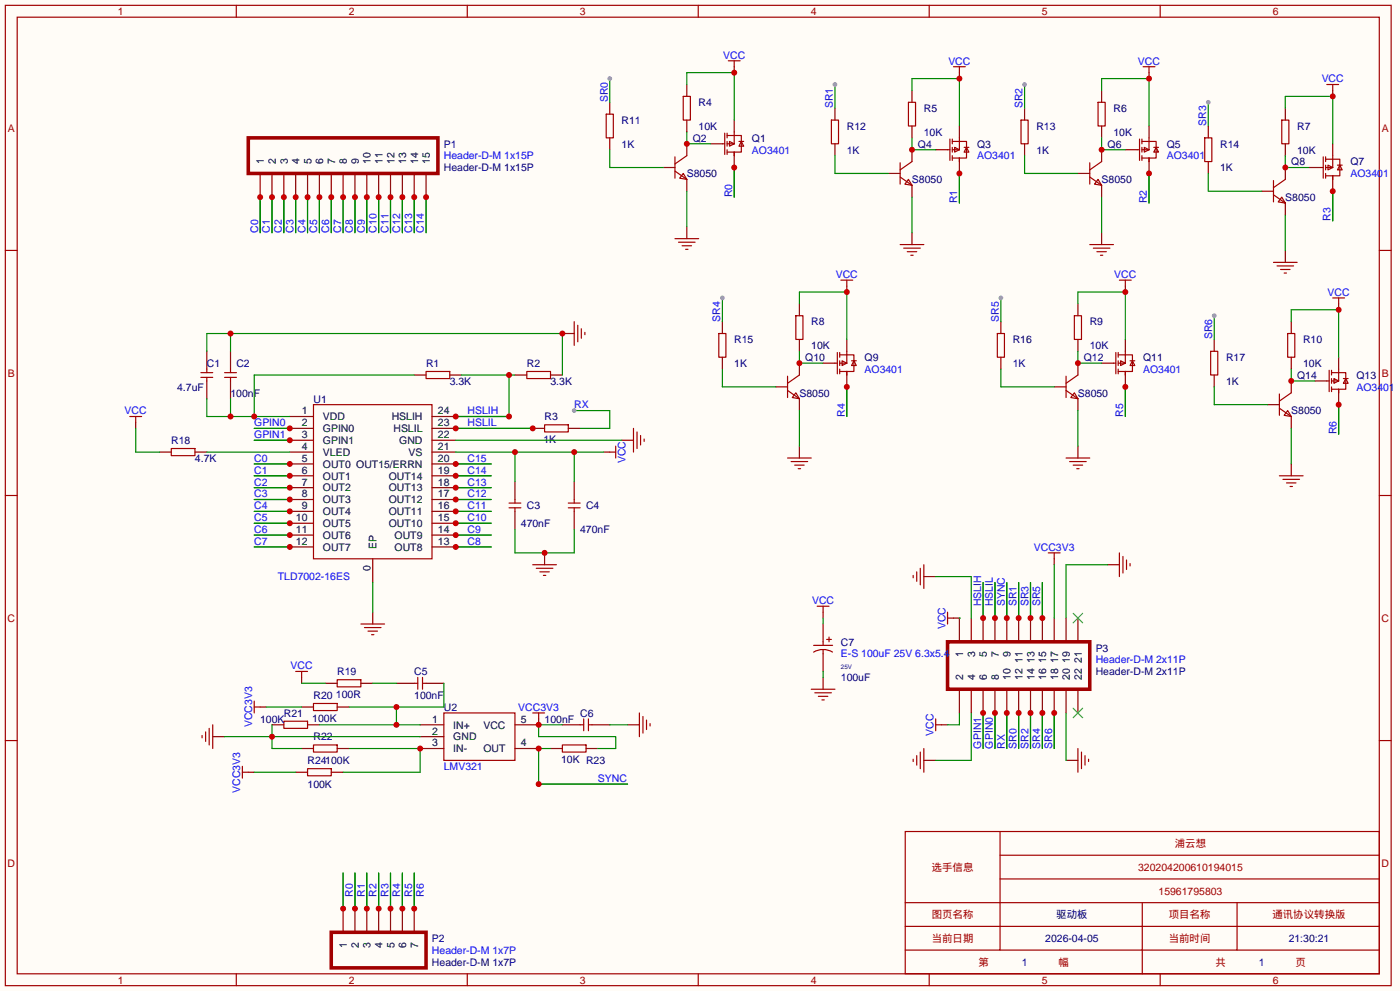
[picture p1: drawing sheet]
<svg xmlns="http://www.w3.org/2000/svg" width="300mm" height="212mm" viewBox="0 0 300 212" stroke-linecap="round" stroke-linejoin="round" font-family="sans-serif">
<path d="M0 0h300v212.3h-300z" fill="#fffcf7"/>
<g fill="none" stroke="#a10000" stroke-width=".25">
<path d="M1.1 1.1h297v210h-297zM3.7 3.7h291.9v204.9h-291.9zM50.6 1.1v2.6M100.1 1.1v2.6M149.6 1.1v2.6M156.1 13h2.5M157.4 13v1.3M199.1 1.1v2.6M204.3 14.3h2.6M205.6 14.3v1.3M245 14.3h2.5M246.3 14.3v1.3"/>
<path d="M248.6 1.1v2.6M284.4 18.1h2.5M285.6 18.1v1.3M129.9 24.5h1.5v5h-1.5zM144.7 36.6l2.5 1.8M144.7 33.6v4.6M146.4 37.2l.8 1.2-1.5-.2zM146.4 20.6h1.6v5.1h-1.6zM147.2 33.3l-2.5 1.8M154.8 30.8h.5M155.3 28.5v4.6M155.8 29h3.1v3.6h-1.5"/>
<path d="M155.8 32.6h1.6M155.8 30.8h1.6M155.8 28.5v1M155.8 30.3v1M155.8 32.1v1M156.3 30.3l1.1 .5-1.1 .5zM157.4 28.3v2.5M157.4 32.6v.7M158.4 30.3h1M158.9 30.3l.5 1h-1zM178.2 25.7h1.5v5.1h-1.5zM192.9 37.9l2.6 1.8"/>
<path d="M192.9 34.9v4.5M194.7 38.4l.8 1.3-1.6-.3zM194.7 21.9h1.5v5.1h-1.5zM195.5 34.6l-2.6 1.8M203.1 32.1h.5M203.6 29.8v4.6M204.1 30.3h3v3.6h-1.5M204.1 33.9h1.5M204.1 32.1h1.5M204.1 29.8v1M204.1 31.6v1M204.1 33.3v1.1"/>
<path d="M204.6 31.6l1 .5-1 .5zM205.6 29.5v2.6M205.6 33.9v.7M206.6 31.6h1M207.1 31.6l.5 1h-1zM218.8 25.7h1.5v5.1h-1.5zM233.6 37.9l2.5 1.8M233.6 34.9v4.5M235.3 38.4l.8 1.3-1.5-.3zM235.3 21.9h1.6v5.1h-1.6zM236.1 34.6l-2.5 1.8M243.7 32.1h.5"/>
<path d="M244.2 29.8v4.6M244.7 30.3h3.1v3.6h-1.5M244.7 33.9h1.6M244.7 32.1h1.6M244.7 29.8v1M244.7 31.6v1M244.7 33.3v1.1M245.2 31.6l1.1 .5-1.1 .5zM246.3 29.5v2.6M246.3 33.9v.7M247.3 31.6h1M247.8 31.6l.5 1h-1z"/>
<path d="M258.2 29.5h1.5v5.1h-1.5zM272.9 38.7v4.6M274.7 25.7h1.5v5.1h-1.5zM275.5 38.4l-2.6 1.8M283.1 35.9h.5M283.6 33.6v4.6M284.1 34.1h3v3.6h-1.5M284.1 37.7h1.5M284.1 35.9h1.5M284.1 33.6v1M284.1 35.4v1M284.1 37.2v1"/>
<path d="M284.6 35.4l1 .5-1 .5zM285.6 33.3v2.6M285.6 37.7v.7M286.6 35.4h1.1M287.1 35.4l.6 1h-1.1zM1.1 53.6h2.6M144.7 51.1h5M145.4 51.9h3.6M146.2 52.6h2M146.9 53.4h.5M192.9 52.4h5.1M193.7 53.2h3.5"/>
<path d="M194.4 53.9h2.1M195.2 54.7h.5M233.6 52.4h5M234.3 53.2h3.6M235.1 53.9h2M235.8 54.7h.5M272.9 41.7l2.6 1.8M272.9 56.2h5.1M273.7 57h3.5M274.4 57.7h2.1M274.7 42.2l.8 1.3-1.6-.2zM275.2 58.5h.5"/>
<path d="M295.6 53.6h2.5M43.1 79.8h2.5M44.3 79.1v.7M48.1 79.8h2.6M49.4 79.1v.7M91.3 79.6h5.1v1.5h-5.1zM112.9 79.6h5.1v1.5h-5.1zM123.1 68.9v5.1M123.8 69.7v3.5M124.6 70.4v2.1M125.3 71.2v.5M154.1 71.4h1.5v5.1h-1.5z"/>
<path d="M170.6 67.6h1.5v5.1h-1.5zM178.9 77.8h.6M179.5 75.5v4.6M180 76h3v3.6h-1.5M180 79.6h1.5M180 77.8h1.5M180 75.5v1M180 77.3v1M180 79.1v1M180.2 60h2.6M180.5 77.3l1 .5-1 .5zM181.5 60v1.3"/>
<path d="M181.5 75.3v2.5M181.5 79.6v.7M182.5 77.3h1M183 77.3l.5 1h-1zM213.7 71.4h1.6v5.1h-1.6zM230.3 67.6h1.5v5.1h-1.5zM238.6 77.8h.5M239.1 75.5v4.6M239.6 76h3.1v3.6h-1.5M239.6 79.6h1.6M239.6 77.8h1.6M239.6 75.5v1"/>
<path d="M239.6 77.3v1M239.6 79.1v1M239.9 60h2.5M240.2 77.3l1 .5-1 .5zM241.2 60v1.3M241.2 75.3v2.5M241.2 79.6v.7M242.2 77.3h1M242.7 77.3l.5 1h-1zM259.5 75.3h1.5v5h-1.5zM276 71.4h1.5v5.1h-1.5zM284.9 79.3v4.6"/>
<path d="M285.4 79.8h3v3.6h-1.5M285.4 79.3v1M285.6 63.8h2.6M286.9 63.8v1.3M286.9 79.1v2.5M27.8 89.2h2.6M29.1 89.2v1.3M36.7 96.1h5.1v1.5h-5.1zM43.1 80.8h2.5M44.3 80.8v.8M48.1 80.8h2.6M49.4 80.8v.8"/>
<path d="M67.2 86.7h25.4v33h-25.4zM116.7 91h5.1v1.5h-5.1zM130.7 96.8h1.3M132 95.6v2.5M135.8 91.8v5M136.5 92.5v3.6M137.3 93.3v2M138 94.1v.5M168.8 83.6l2.5 1.8M168.8 80.6v4.6M168.8 98.1h5.1M169.5 98.9h3.6"/>
<path d="M170.3 99.6h2M170.6 84.1l.7 1.3-1.5-.2zM171.3 80.3l-2.5 1.8M228.5 98.1h5.1M228.5 83.6l2.5 1.8M228.5 80.6v4.6M229.2 98.9h3.6M230 99.6h2M230.3 84.1l.7 1.3-1.5-.2zM231 80.3l-2.5 1.8M274.2 87.4l2.5 1.8M274.2 84.4v4.6"/>
<path d="M276 88l.7 1.2-1.5-.2zM276.7 84.1l-2.5 1.8M284.4 81.6h.5M285.4 83.4h1.5M285.4 81.6h1.5M285.4 81.1v1M285.4 82.9v1M285.9 81.1l1 .5-1 .5zM286.9 83.4v.7M287.9 81.1h1M288.4 81.1l.5 1h-1zM1.1 106.1h2.6"/>
<path d="M109.1 107.8h2.5M109.1 108.8h2.5M110.4 107v.8M110.4 108.8v.7M121.8 107.8h2.5M121.8 108.8h2.5M123.1 107v.8M123.1 108.8v.7M171.1 100.4h.5M224.7 118.4h2.5M225.9 118.4v1.3M230.8 100.4h.5"/>
<path d="M239.9 118.4v5.1M240.7 119.2v3.6M241.4 120v2M274.2 101.9h5.1M275 102.7h3.5M275.7 103.4h2M276.5 104.2h.5M295.6 106.1h2.5M77.3 133.7h5.1M78.1 134.4h3.6M78.9 135.2h2M79.6 136h.5"/>
<path d="M114.2 121h5.1M114.9 121.7h3.6M115.7 122.5h2M116.5 123.3h.5M174.4 138.2h4M175.1 129.9h2.6M176.4 129.9v1.2M176.4 137.5v.7M176.4 139.3v.7M177.2 137h1M177.7 136.5v1M178.4 139.7a3.9 3.9 0 0 0-4 0"/>
<path d="M195.7 123.3v.5M196.5 122.5v2M197.2 121.7v3.6M198 121v5.1M203.1 131.1v2.6M203.1 132.4h1.2M242.2 120.7v.5M1.1 158.6h2.6M43.3 157.6v.5M44.1 156.8v2M44.8 156v3.6M45.6 155.3v5"/>
<path d="M54.5 150.2v2.5M54.5 151.5h1.3M60.8 154.5h5.1v1.5h-5.1zM63.4 143.8h2.5M64.6 143.8v1.3M67.2 150.7h5.1v1.5h-5.1zM67.2 159.6h5.1v1.5h-5.1zM72.3 145.6h5v1.5h-5zM88.8 146.4h.7M89.5 145.1v2.5M90.6 146.4h.7M90.6 145.1v2.5"/>
<path d="M95.1 152.7h15.3v10.2h-15.3zM114.2 152.7h2.5M115.4 152.7v1.3M120.5 159.6h5.1v1.5h-5.1zM124.3 155.3h.8M125.1 154v2.5M126.1 155.3h.8M126.1 154v2.5M137 152.7v5.1M137.8 153.5v3.5M138.6 154.2v2.1M139.3 155v.5"/>
<path d="M173.9 147.6h5M174.6 148.4h3.6M175.4 149.2h2M176.1 149.9h.6M200.5 154v2.5M200.5 155.3h1.3M295.6 158.6h2.5M51.9 164.2v2.5M51.9 165.4h1.3M65.9 164.7h5.1v1.5h-5.1zM194 178.1h101.6v30.5h-101.6zM195.7 162.6v.5"/>
<path d="M196.5 161.9v2M197.2 161.1v3.6M198 160.3v5.1M214.3 178.1v15.3h-20.3M231 160.3v5.1M231.8 161.1v3.6M232.5 161.9v2M233.3 162.6v.5M214.3 183.2h81.3M214.3 188.3h81.3M244.8 193.4v5h-50.8M265.1 193.4v10.1h-20.3v5.1"/>
<path d="M295.6 193.4h-81.3v10.1h-20.3M295.6 198.4h-50.8v5.1h-30.5M50.6 208.6v2.5M100.1 208.6v2.5M149.6 208.6v2.5M199.1 208.6v2.5M248.6 208.6v2.5M265.1 203.5h30.5"/>
</g>
<g fill="none" stroke="#870000" stroke-width=".25">
<path d="M147.2 18.1v2.5M157.4 14.3v1.3M195.5 19.4v2.5M205.6 15.6v1.2M236.1 19.4v2.5M246.3 15.6v1.2M285.6 19.4v1.2M55.8 37.2v5M58.3 37.2v5M60.8 37.2v5M63.4 37.2v5M65.9 37.2v5"/>
<path d="M68.5 37.2v5M71 37.2v5M73.5 37.2v5M76.1 37.2v5M78.6 37.2v5M81.2 37.2v5M83.7 37.2v5M86.2 37.2v5M88.8 37.2v5M91.3 37.2v5M130.7 21.9v2.6M130.7 29.5v2.6"/>
<path d="M142.1 35.9h2.6M147.2 25.7v2.6M147.2 30.8v2.5M147.2 38.4v2.6M152.3 30.8h2.5M157.4 25.7v2.6M157.4 33.3v2.6M178.9 23.2v2.5M178.9 30.8v2.5M190.4 37.2h2.5M195.5 27v2.5M195.5 32.1v2.5"/>
<path d="M195.5 39.7v2.5M200.5 32.1h2.6M205.6 27v2.5M205.6 34.6v2.6M219.6 23.2v2.5M219.6 30.8v2.5M231 37.2h2.6M236.1 27v2.5M236.1 32.1v2.5M236.1 39.7v2.5M241.2 32.1h2.5M246.3 27v2.5"/>
<path d="M246.3 34.6v2.6M259 27v2.5M259 34.6v2.6M275.5 23.2v2.5M275.5 30.8v2.5M275.5 35.9v2.5M280.5 35.9h2.6M285.6 30.8v2.5M285.6 38.4v2.6M147.2 48.6v2.5M195.5 49.9v2.5M236.1 49.9v2.5"/>
<path d="M270.4 41h2.5M275.5 43.5v2.5M275.5 53.7v2.5M44.3 75.3v3.8M49.4 75.3v3.8M120.5 71.4h2.6M154.8 68.9v2.5M154.8 76.5v2.6M171.3 65.1v2.5M171.3 72.7v2.6M171.3 77.8v2.5M176.4 77.8h2.5"/>
<path d="M181.5 61.3v1.3M181.5 72.7v2.6M214.5 68.9v2.5M214.5 76.5v2.6M231 65.1v2.5M231 72.7v2.6M231 77.8v2.5M236.1 77.8h2.5M241.2 61.3v1.3M241.2 72.7v2.6M260.2 72.7v2.6M276.7 68.9v2.5"/>
<path d="M276.7 76.5v2.6M286.9 65.1v1.3M286.9 76.5v2.6M29.1 90.5v1.3M34.2 96.8h2.5M41.8 96.8h2.5M44.3 81.6v3.8M49.4 81.6v3.8M62.1 91.8h5.1M62.1 94.3h5.1M62.1 96.8h5.1M62.1 99.4h5.1"/>
<path d="M62.1 89.2h5.1M88.8 80.3h2.5M92.6 91.8h5.1M92.6 94.3h5.1M92.6 96.8h5.1M92.6 99.4h5.1M92.6 89.2h5.1M96.4 80.3h2.5M110.4 80.3h2.5M114.2 91.8h2.5M118 80.3h2.5M121.8 91.8h2.5"/>
<path d="M129.4 96.8h1.3M133.2 94.3h2.6M166.2 82.9h2.6M171.3 85.4v2.6M171.3 95.6v2.5M181.5 80.3v2.6M225.9 82.9h2.6M231 85.4v2.6M231 95.6v2.5M241.2 80.3v2.6M260.2 80.3v2.6M271.7 86.7h2.5"/>
<path d="M276.7 81.6v2.5M276.7 89.2v2.6M276.7 99.4v2.5M281.8 81.6h2.6M286.9 84.1v2.6M62.1 101.9h5.1M62.1 104.5h5.1M62.1 107h5.1M62.1 109.5h5.1M62.1 112.1h5.1M62.1 114.6h5.1M62.1 117.2h5.1"/>
<path d="M79.9 119.7v5.1M92.6 101.9h5.1M92.6 104.5h5.1M92.6 107h5.1M92.6 109.5h5.1M92.6 112.1h5.1M92.6 114.6h5.1M92.6 117.2h5.1M110.4 103.2v3.8M110.4 109.5v3.9M116.7 118.4v2.6M123.1 103.2v3.8"/>
<path d="M123.1 109.5v3.9M225.9 119.7v1.3M79.9 131.1v2.6M176.4 131.1v1.3M176.4 133.7v3.8M198 123.5h2.5M204.3 132.4h1.3v5.1M208.2 132.4v5.1M210.7 132.4v5.1M213.2 132.4v5.1M215.8 132.4v5.1M218.3 132.4v5.1"/>
<path d="M220.9 132.4v5.1M223.4 132.4v5.1M225.9 132.4v5.1M228.5 132.4v5.1M231 132.4v5.1M237.4 121h2.5M45.6 157.8h2.5M55.8 151.5h1.2M58.3 155.3h2.5M64.6 145.1v1.3M64.6 151.5h2.6M65.9 155.3h2.6"/>
<path d="M69.7 146.4h2.6M72.3 151.5h2.5M77.3 146.4h2.6M85 146.4h3.8M90 155.3h5.1M90 157.8h5.1M91.3 146.4h3.8M115.4 154v1.3h-5M120.5 155.3h3.8M126.9 155.3h3.8M134.5 155.3h2.5M176.4 140v3.8"/>
<path d="M176.4 145.1v2.5M201.8 155.3h1.3M205.6 147.6v5.1M208.2 147.6v5.1M210.7 147.6v5.1M213.2 147.6v5.1M215.8 147.6v5.1M218.3 147.6v5.1M220.9 147.6v5.1M223.4 147.6v5.1M225.9 147.6v5.1M228.5 147.6v5.1"/>
<path d="M231 147.6v5.1M53.2 165.4h1.3M63.4 165.4h2.5M64.6 160.3h2.6M71 165.4h2.5M72.3 160.3h2.5M90 160.3h5.1M110.4 160.3h5M118 160.3h2.5M125.6 160.3h2.5M198 162.9h2.5M228.5 162.9h2.5"/>
<path d="M73.5 194.6v5.1M76.1 194.6v5.1M78.6 194.6v5.1M81.2 194.6v5.1M83.7 194.6v5.1M86.2 194.6v5.1M88.8 194.6v5.1"/>
</g>
<path d="M53.2 29.5h40.7v7.7h-40.7zM203.1 137.5h30.5v10.1h-30.5zM71 199.7h20.3v7.6h-20.3z" fill="none" stroke="#a10000" stroke-width=".76"/>
<path d="M230 131.4l2 2M232 131.4l-2 2M230 151.7l2 2M232 151.7l-2 2" fill="none" stroke="#3c3" stroke-width=".25"/>
<g fill="none" stroke="#008700" stroke-width=".25">
<path d="M44.3 96.8h17.8M44.3 85.4v3.8h17.8M49.4 85.4v3.8M88.8 80.3h-34.3v8.9M79.9 124.8v6.3M176.4 132.4v1.3M200.5 123.5h7.7v8.9M205.6 132.4h.1M225.9 121v11.4M237.4 121h-8.9v11.4M176.4 143.8v1.3M205.6 152.7v2.6h-2.5"/>
<path d="M208.2 152.7v10.2h-7.7M228.5 152.7v10.2"/>
</g>
<g fill="#c00">
<circle cx="54.5" cy="89.2" r=".63"/>
<circle cx="49.4" cy="89.2" r=".63"/>
</g>
<path d="M97.7 96.8h31.7M110.4 96.8v6.4M123.1 96.8v6.4" fill="none" stroke="#008700" stroke-width=".25"/>
<g fill="#c00">
<circle cx="110.4" cy="96.8" r=".63"/>
<circle cx="123.1" cy="96.8" r=".63"/>
</g>
<path d="M97.7 94.3h35.5M123.1 88h7.6v3.8h-6.4" fill="none" stroke="#008700" stroke-width=".25"/>
<circle cx="123.1" cy="88" r=".51" fill="#999"/>
<path d="M44.3 75.3v-3.9h76.2v8.9M49.4 71.4v3.9" fill="none" stroke="#008700" stroke-width=".25"/>
<g fill="#c00">
<circle cx="120.5" cy="71.4" r=".63"/>
<circle cx="49.4" cy="71.4" r=".63"/>
</g>
<path d="M110.4 113.4v5h12.7v-5" fill="none" stroke="#008700" stroke-width=".25"/>
<circle cx="116.7" cy="118.4" r=".63" fill="#c00"/>
<path d="M29.1 91.8v5h5.1M68.5 155.3h21.5M85 151.5v3.8M95.1 146.4v5.1h-20.3" fill="none" stroke="#008700" stroke-width=".25"/>
<g fill="#c00">
<circle cx="85" cy="155.3" r=".63"/>
<circle cx="85" cy="151.5" r=".63"/>
</g>
<path d="M48.1 157.8h41.9M58.3 155.3v5h6.3" fill="none" stroke="#008700" stroke-width=".25"/>
<circle cx="58.3" cy="157.8" r=".63" fill="#c00"/>
<path d="M74.8 160.3h15.2v5.1h-16.5" fill="none" stroke="#008700" stroke-width=".25"/>
<circle cx="90" cy="160.3" r=".63" fill="#c00"/>
<path d="M120.5 155.3h-5.1v2.5h16.6v2.5h-3.9" fill="none" stroke="#008700" stroke-width=".25"/>
<circle cx="115.4" cy="155.3" r=".63" fill="#c00"/>
<path d="M147.2 28.3v2.5h5.1M57 151.5h7.6M64.6 146.4h5.1M79.9 146.4h5.1M130.7 155.3h3.8M54.5 165.4h8.9" fill="none" stroke="#008700" stroke-width=".25"/>
<circle cx="147.2" cy="30.8" r=".63" fill="#c00"/>
<path d="M147.2 18.1v-2.5h10.2v10.1" fill="none" stroke="#008700" stroke-width=".25"/>
<circle cx="157.4" cy="15.6" r=".63" fill="#c00"/>
<path d="M130.7 16.8v5.1M130.7 32.1v3.8h11.4M147.2 41v7.6" fill="none" stroke="#008700" stroke-width=".25"/>
<circle cx="130.7" cy="16.8" r=".51" fill="#999"/>
<path d="M195.5 29.5v2.6h5" fill="none" stroke="#008700" stroke-width=".25"/>
<circle cx="195.5" cy="32.1" r=".63" fill="#c00"/>
<path d="M195.5 19.4v-2.6h10.1v10.2" fill="none" stroke="#008700" stroke-width=".25"/>
<circle cx="205.6" cy="16.8" r=".63" fill="#c00"/>
<path d="M178.9 18.1v5.1M178.9 33.3v3.9h11.5M195.5 42.2v7.7" fill="none" stroke="#008700" stroke-width=".25"/>
<circle cx="178.9" cy="18.1" r=".51" fill="#999"/>
<path d="M236.1 29.5v2.6h5.1" fill="none" stroke="#008700" stroke-width=".25"/>
<circle cx="236.1" cy="32.1" r=".63" fill="#c00"/>
<path d="M236.1 19.4v-2.6h10.2v10.2" fill="none" stroke="#008700" stroke-width=".25"/>
<circle cx="246.3" cy="16.8" r=".63" fill="#c00"/>
<path d="M219.6 18.1v5.1M219.6 33.3v3.9h11.4M236.1 42.2v7.7" fill="none" stroke="#008700" stroke-width=".25"/>
<circle cx="219.6" cy="18.1" r=".51" fill="#999"/>
<path d="M275.5 33.3v2.6h5" fill="none" stroke="#008700" stroke-width=".25"/>
<circle cx="275.5" cy="35.9" r=".63" fill="#c00"/>
<path d="M275.5 23.2v-2.6h10.1v10.2" fill="none" stroke="#008700" stroke-width=".25"/>
<circle cx="285.6" cy="20.6" r=".63" fill="#c00"/>
<path d="M259 37.2v3.8h11.4M259 21.9v5.1M275.5 46v7.7" fill="none" stroke="#008700" stroke-width=".25"/>
<circle cx="259" cy="21.9" r=".51" fill="#999"/>
<path d="M171.3 75.3v2.5h5.1" fill="none" stroke="#008700" stroke-width=".25"/>
<circle cx="171.3" cy="77.8" r=".63" fill="#c00"/>
<path d="M171.3 65.1v-2.5h10.2v10.1" fill="none" stroke="#008700" stroke-width=".25"/>
<circle cx="181.5" cy="62.6" r=".63" fill="#c00"/>
<path d="M154.8 79.1v3.8h11.4M154.8 63.8v5.1M171.3 88v7.6" fill="none" stroke="#008700" stroke-width=".25"/>
<circle cx="154.8" cy="63.8" r=".51" fill="#999"/>
<path d="M231 75.3v2.5h5.1" fill="none" stroke="#008700" stroke-width=".25"/>
<circle cx="231" cy="77.8" r=".63" fill="#c00"/>
<path d="M231 65.1v-2.5h10.2v10.1" fill="none" stroke="#008700" stroke-width=".25"/>
<circle cx="241.2" cy="62.6" r=".63" fill="#c00"/>
<path d="M214.5 79.1v3.8h11.4M214.5 63.8v5.1M231 88v7.6" fill="none" stroke="#008700" stroke-width=".25"/>
<circle cx="214.5" cy="63.8" r=".51" fill="#999"/>
<path d="M276.7 79.1v2.5h5.1" fill="none" stroke="#008700" stroke-width=".25"/>
<circle cx="276.7" cy="81.6" r=".63" fill="#c00"/>
<path d="M276.7 68.9v-2.5h10.2v10.1" fill="none" stroke="#008700" stroke-width=".25"/>
<circle cx="286.9" cy="66.4" r=".63" fill="#c00"/>
<path d="M260.2 67.6v5.1M260.2 82.9v3.8h11.5M276.7 91.8v7.6" fill="none" stroke="#008700" stroke-width=".25"/>
<circle cx="260.2" cy="67.6" r=".51" fill="#999"/>
<path d="M91.3 42.2v7.7" fill="none" stroke="#008700" stroke-width=".25"/>
<circle cx="91.3" cy="42.2" r=".63" fill="#c00"/>
<path d="M88.8 42.2v7.7" fill="none" stroke="#008700" stroke-width=".25"/>
<circle cx="88.8" cy="42.2" r=".63" fill="#c00"/>
<path d="M86.2 42.2v7.7" fill="none" stroke="#008700" stroke-width=".25"/>
<circle cx="86.2" cy="42.2" r=".63" fill="#c00"/>
<path d="M83.7 42.2v7.7" fill="none" stroke="#008700" stroke-width=".25"/>
<circle cx="83.7" cy="42.2" r=".63" fill="#c00"/>
<path d="M81.2 42.2v7.7" fill="none" stroke="#008700" stroke-width=".25"/>
<circle cx="81.2" cy="42.2" r=".63" fill="#c00"/>
<path d="M78.6 42.2v7.7" fill="none" stroke="#008700" stroke-width=".25"/>
<circle cx="78.6" cy="42.2" r=".63" fill="#c00"/>
<path d="M76.1 42.2v7.7" fill="none" stroke="#008700" stroke-width=".25"/>
<circle cx="76.1" cy="42.2" r=".63" fill="#c00"/>
<path d="M73.5 42.2v7.7" fill="none" stroke="#008700" stroke-width=".25"/>
<circle cx="73.5" cy="42.2" r=".63" fill="#c00"/>
<path d="M71 42.2v7.7" fill="none" stroke="#008700" stroke-width=".25"/>
<circle cx="71" cy="42.2" r=".63" fill="#c00"/>
<path d="M68.5 42.2v7.7" fill="none" stroke="#008700" stroke-width=".25"/>
<circle cx="68.5" cy="42.2" r=".63" fill="#c00"/>
<path d="M65.9 42.2v7.7" fill="none" stroke="#008700" stroke-width=".25"/>
<circle cx="65.9" cy="42.2" r=".63" fill="#c00"/>
<path d="M63.4 42.2v7.7" fill="none" stroke="#008700" stroke-width=".25"/>
<circle cx="63.4" cy="42.2" r=".63" fill="#c00"/>
<path d="M60.8 42.2v7.7" fill="none" stroke="#008700" stroke-width=".25"/>
<circle cx="60.8" cy="42.2" r=".63" fill="#c00"/>
<path d="M58.3 42.2v7.7" fill="none" stroke="#008700" stroke-width=".25"/>
<circle cx="58.3" cy="42.2" r=".63" fill="#c00"/>
<path d="M55.8 42.2v7.7" fill="none" stroke="#008700" stroke-width=".25"/>
<circle cx="55.8" cy="42.2" r=".63" fill="#c00"/>
<path d="M88.8 187v7.6" fill="none" stroke="#008700" stroke-width=".25"/>
<circle cx="88.8" cy="194.6" r=".63" fill="#c00"/>
<path d="M86.2 187v7.6" fill="none" stroke="#008700" stroke-width=".25"/>
<circle cx="86.2" cy="194.6" r=".63" fill="#c00"/>
<path d="M83.7 187v7.6" fill="none" stroke="#008700" stroke-width=".25"/>
<circle cx="83.7" cy="194.6" r=".63" fill="#c00"/>
<path d="M81.2 187v7.6" fill="none" stroke="#008700" stroke-width=".25"/>
<circle cx="81.2" cy="194.6" r=".63" fill="#c00"/>
<path d="M78.6 187v7.6" fill="none" stroke="#008700" stroke-width=".25"/>
<circle cx="78.6" cy="194.6" r=".63" fill="#c00"/>
<path d="M76.1 187v7.6" fill="none" stroke="#008700" stroke-width=".25"/>
<circle cx="76.1" cy="194.6" r=".63" fill="#c00"/>
<path d="M73.5 187v7.6" fill="none" stroke="#008700" stroke-width=".25"/>
<circle cx="73.5" cy="194.6" r=".63" fill="#c00"/>
<path d="M210.7 124.8v7.6" fill="none" stroke="#008700" stroke-width=".25"/>
<circle cx="210.7" cy="132.4" r=".63" fill="#c00"/>
<path d="M213.2 124.8v7.6" fill="none" stroke="#008700" stroke-width=".25"/>
<circle cx="213.2" cy="132.4" r=".63" fill="#c00"/>
<path d="M215.8 124.8v7.6" fill="none" stroke="#008700" stroke-width=".25"/>
<circle cx="215.8" cy="132.4" r=".63" fill="#c00"/>
<path d="M218.3 124.8v7.6" fill="none" stroke="#008700" stroke-width=".25"/>
<circle cx="218.3" cy="132.4" r=".63" fill="#c00"/>
<path d="M220.9 124.8v7.6" fill="none" stroke="#008700" stroke-width=".25"/>
<circle cx="220.9" cy="132.4" r=".63" fill="#c00"/>
<path d="M223.4 124.8v7.6" fill="none" stroke="#008700" stroke-width=".25"/>
<circle cx="223.4" cy="132.4" r=".63" fill="#c00"/>
<path d="M210.7 152.7v7.6" fill="none" stroke="#008700" stroke-width=".25"/>
<circle cx="210.7" cy="152.7" r=".63" fill="#c00"/>
<path d="M213.2 152.7v7.6" fill="none" stroke="#008700" stroke-width=".25"/>
<circle cx="213.2" cy="152.7" r=".63" fill="#c00"/>
<path d="M215.8 152.7v7.6" fill="none" stroke="#008700" stroke-width=".25"/>
<circle cx="215.8" cy="152.7" r=".63" fill="#c00"/>
<path d="M218.3 152.7v7.6" fill="none" stroke="#008700" stroke-width=".25"/>
<circle cx="218.3" cy="152.7" r=".63" fill="#c00"/>
<path d="M220.9 152.7v7.6" fill="none" stroke="#008700" stroke-width=".25"/>
<circle cx="220.9" cy="152.7" r=".63" fill="#c00"/>
<path d="M223.4 152.7v7.6" fill="none" stroke="#008700" stroke-width=".25"/>
<circle cx="223.4" cy="152.7" r=".63" fill="#c00"/>
<path d="M225.9 152.7v7.6" fill="none" stroke="#008700" stroke-width=".25"/>
<circle cx="225.9" cy="152.7" r=".63" fill="#c00"/>
<path d="M54.5 91.8h7.6" fill="none" stroke="#008700" stroke-width=".25"/>
<circle cx="62.1" cy="91.8" r=".63" fill="#c00"/>
<path d="M54.5 94.3h7.6" fill="none" stroke="#008700" stroke-width=".25"/>
<circle cx="62.1" cy="94.3" r=".63" fill="#c00"/>
<path d="M54.5 99.4h7.6" fill="none" stroke="#008700" stroke-width=".25"/>
<circle cx="62.1" cy="99.4" r=".63" fill="#c00"/>
<path d="M54.5 101.9h7.6" fill="none" stroke="#008700" stroke-width=".25"/>
<circle cx="62.1" cy="101.9" r=".63" fill="#c00"/>
<path d="M54.5 104.5h7.6" fill="none" stroke="#008700" stroke-width=".25"/>
<circle cx="62.1" cy="104.5" r=".63" fill="#c00"/>
<path d="M54.5 107h7.6" fill="none" stroke="#008700" stroke-width=".25"/>
<circle cx="62.1" cy="107" r=".63" fill="#c00"/>
<path d="M54.5 109.5h7.6" fill="none" stroke="#008700" stroke-width=".25"/>
<circle cx="62.1" cy="109.5" r=".63" fill="#c00"/>
<path d="M54.5 112.1h7.6" fill="none" stroke="#008700" stroke-width=".25"/>
<circle cx="62.1" cy="112.1" r=".63" fill="#c00"/>
<path d="M54.5 114.6h7.6" fill="none" stroke="#008700" stroke-width=".25"/>
<circle cx="62.1" cy="114.6" r=".63" fill="#c00"/>
<path d="M54.5 117.2h7.6" fill="none" stroke="#008700" stroke-width=".25"/>
<circle cx="62.1" cy="117.2" r=".63" fill="#c00"/>
<path d="M97.7 117.2h7.6" fill="none" stroke="#008700" stroke-width=".25"/>
<circle cx="97.7" cy="117.2" r=".63" fill="#c00"/>
<path d="M97.7 114.6h7.6" fill="none" stroke="#008700" stroke-width=".25"/>
<circle cx="97.7" cy="114.6" r=".63" fill="#c00"/>
<path d="M97.7 112.1h7.6" fill="none" stroke="#008700" stroke-width=".25"/>
<circle cx="97.7" cy="112.1" r=".63" fill="#c00"/>
<path d="M97.7 109.5h7.6" fill="none" stroke="#008700" stroke-width=".25"/>
<circle cx="97.7" cy="109.5" r=".63" fill="#c00"/>
<path d="M97.7 107h7.6" fill="none" stroke="#008700" stroke-width=".25"/>
<circle cx="97.7" cy="107" r=".63" fill="#c00"/>
<path d="M97.7 104.5h7.6" fill="none" stroke="#008700" stroke-width=".25"/>
<circle cx="97.7" cy="104.5" r=".63" fill="#c00"/>
<path d="M97.7 101.9h7.6" fill="none" stroke="#008700" stroke-width=".25"/>
<circle cx="97.7" cy="101.9" r=".63" fill="#c00"/>
<path d="M97.7 99.4h7.6" fill="none" stroke="#008700" stroke-width=".25"/>
<circle cx="97.7" cy="99.4" r=".63" fill="#c00"/>
<path d="M97.7 91.8h16.5" fill="none" stroke="#008700" stroke-width=".25"/>
<g fill="#c00">
<circle cx="97.7" cy="91.8" r=".63"/>
<circle cx="114.2" cy="91.8" r=".63"/>
</g>
<path d="M98.9 80.3h11.5M109.1 80.3v8.9h-11.4" fill="none" stroke="#008700" stroke-width=".25"/>
<g fill="#c00">
<circle cx="97.7" cy="89.2" r=".63"/>
<circle cx="109.1" cy="89.2" r=".63"/>
<circle cx="109.1" cy="80.3" r=".63"/>
</g>
<path d="M118 160.3h-2.6v7.7h19.1" fill="none" stroke="#008700" stroke-width=".25"/>
<g fill="#c00">
<circle cx="115.4" cy="160.3" r=".63"/>
<circle cx="115.4" cy="168" r=".63"/>
</g>
<path d="M157.4 35.9v6.3" fill="none" stroke="#008700" stroke-width=".25"/>
<circle cx="157.4" cy="35.9" r=".63" fill="#c00"/>
<path d="M205.6 37.2v6.3" fill="none" stroke="#008700" stroke-width=".25"/>
<circle cx="205.6" cy="37.2" r=".63" fill="#c00"/>
<path d="M246.3 37.2v6.3" fill="none" stroke="#008700" stroke-width=".25"/>
<circle cx="246.3" cy="37.2" r=".63" fill="#c00"/>
<path d="M285.6 41v6.3" fill="none" stroke="#008700" stroke-width=".25"/>
<circle cx="285.6" cy="41" r=".63" fill="#c00"/>
<path d="M181.5 82.9v6.3" fill="none" stroke="#008700" stroke-width=".25"/>
<circle cx="181.5" cy="82.9" r=".63" fill="#c00"/>
<path d="M241.2 82.9v6.3" fill="none" stroke="#008700" stroke-width=".25"/>
<circle cx="241.2" cy="82.9" r=".63" fill="#c00"/>
<path d="M286.9 86.7v6.3" fill="none" stroke="#008700" stroke-width=".25"/>
<circle cx="286.9" cy="86.7" r=".63" fill="#c00"/>
<g font-size="2.2" fill="#a00000">
<text x="25.3" y="3.2">1</text>
<text x="74.8" y="3.2">2</text>
<text x="124.3" y="3.2">3</text>
<text x="173.8" y="3.2">4</text>
<text x="223.3" y="3.2">5</text>
<text x="272.8" y="3.2">6</text>
<text x="1.7" y="28.2">A</text>
<text x="296.1" y="28.2">A</text>
<text x="1.7" y="80.7">B</text>
<text x="296.1" y="80.7">B</text>
<text x="1.6" y="133.2">C</text>
<text x="296.1" y="133.2">C</text>
<text x="1.6" y="185.7">D</text>
<text x="251.8" y="181.5">浦云想</text>
<text x="296.1" y="185.7">D</text>
<text x="199.7" y="186.6">选手信息</text>
<text x="243.9" y="186.6">320204200610194015</text>
<text x="248.3" y="191.6">15961795803</text>
<text x="199.7" y="196.7">图页名称</text>
<text x="250.5" y="196.7">项目名称</text>
<text x="272.7" y="196.7">通讯协议转换版</text>
<text x="199.7" y="201.8">当前日期</text>
<text x="250.5" y="201.8">当前时间</text>
<text x="209.7" y="206.9">第</text>
<text x="226.9" y="206.9">幅</text>
<text x="260.5" y="206.9">共</text>
<text x="277.7" y="206.9">页</text>
<text x="25.3" y="210.7">1</text>
<text x="74.8" y="210.7">2</text>
<text x="124.3" y="210.7">3</text>
<text x="173.8" y="210.7">4</text>
<text x="223.3" y="210.7">5</text>
<text x="272.8" y="210.7">6</text>
</g>
<g font-size="2.2" fill="#00f">
<text x="155" y="12.6">VCC</text>
<text x="203.2" y="13.8">VCC</text>
<text x="243.9" y="13.8">VCC</text>
<text x="283.3" y="17.7">VCC</text>
<text x="130.2" y="21.9" transform="rotate(-90 130.2 21.9)">SR0</text>
<text x="178.5" y="23.2" transform="rotate(-90 178.5 23.2)">SR1</text>
<text x="219.1" y="23.2" transform="rotate(-90 219.1 23.2)">SR2</text>
<text x="258.5" y="27" transform="rotate(-90 258.5 27)">SR3</text>
<text x="95.1" y="34.2">Header-D-M 1x15P</text>
<text x="161.2" y="32.9">AO3401</text>
<text x="209.4" y="34.2">AO3401</text>
<text x="250.1" y="34.2">AO3401</text>
<text x="289.4" y="38">AO3401</text>
<text x="156.9" y="42.2" transform="rotate(-90 156.9 42.2)">R0</text>
<text x="205.2" y="43.5" transform="rotate(-90 205.2 43.5)">R1</text>
<text x="245.8" y="43.5" transform="rotate(-90 245.8 43.5)">R2</text>
<text x="285.2" y="47.3" transform="rotate(-90 285.2 47.3)">R3</text>
<text x="55.3" y="49.9" transform="rotate(-90 55.3 49.9)">C0</text>
<text x="57.8" y="49.9" transform="rotate(-90 57.8 49.9)">C1</text>
<text x="60.4" y="49.9" transform="rotate(-90 60.4 49.9)">C2</text>
<text x="62.9" y="49.9" transform="rotate(-90 62.9 49.9)">C3</text>
<text x="65.5" y="49.9" transform="rotate(-90 65.5 49.9)">C4</text>
<text x="68" y="49.9" transform="rotate(-90 68 49.9)">C5</text>
<text x="70.5" y="49.9" transform="rotate(-90 70.5 49.9)">C6</text>
<text x="73.1" y="49.9" transform="rotate(-90 73.1 49.9)">C7</text>
<text x="75.6" y="49.9" transform="rotate(-90 75.6 49.9)">C8</text>
<text x="78.2" y="49.9" transform="rotate(-90 78.2 49.9)">C9</text>
<text x="80.7" y="49.9" transform="rotate(-90 80.7 49.9)">C10</text>
<text x="83.2" y="49.9" transform="rotate(-90 83.2 49.9)">C11</text>
<text x="85.8" y="49.9" transform="rotate(-90 85.8 49.9)">C12</text>
<text x="88.3" y="49.9" transform="rotate(-90 88.3 49.9)">C13</text>
<text x="90.9" y="49.9" transform="rotate(-90 90.9 49.9)">C14</text>
<text x="179.1" y="59.6">VCC</text>
<text x="238.8" y="59.6">VCC</text>
<text x="284.5" y="63.4">VCC</text>
<text x="154.4" y="68.9" transform="rotate(-90 154.4 68.9)">SR4</text>
<text x="214.1" y="68.9" transform="rotate(-90 214.1 68.9)">SR5</text>
<text x="259.8" y="72.7" transform="rotate(-90 259.8 72.7)">SR6</text>
<text x="185.3" y="79.9">AO3401</text>
<text x="245" y="79.9">AO3401</text>
<text x="290.7" y="83.7">AO3401</text>
<text x="26.7" y="88.8">VCC</text>
<text x="100.2" y="88.8">HSLIH</text>
<text x="123.1" y="87.5">RX</text>
<text x="181" y="89.2" transform="rotate(-90 181 89.2)">R4</text>
<text x="240.7" y="89.2" transform="rotate(-90 240.7 89.2)">R5</text>
<text x="54.5" y="91.3">GPIN0</text>
<text x="54.5" y="93.9">GPIN1</text>
<text x="100.2" y="91.3">HSLIL</text>
<text x="286.4" y="93" transform="rotate(-90 286.4 93)">R6</text>
<text x="54.5" y="98.9">C0</text>
<text x="54.5" y="101.5">C1</text>
<text x="100.2" y="101.5">C14</text>
<text x="100.2" y="98.9">C15</text>
<text x="134" y="99.2" transform="rotate(-90 134 99.2)">VCC</text>
<text x="54.5" y="104">C2</text>
<text x="54.5" y="106.6">C3</text>
<text x="100.2" y="106.6">C12</text>
<text x="100.2" y="104">C13</text>
<text x="54.5" y="109.1">C4</text>
<text x="54.5" y="111.6">C5</text>
<text x="100.2" y="111.6">C10</text>
<text x="100.2" y="109.1">C11</text>
<text x="54.5" y="114.2">C6</text>
<text x="54.5" y="116.7">C7</text>
<text x="100.2" y="116.7">C8</text>
<text x="100.2" y="114.2">C9</text>
<text x="221.6" y="118">VCC3V3</text>
<text x="59.6" y="124.3">TLD7002-16ES</text>
<text x="174" y="129.4">VCC</text>
<text x="210.2" y="129.9" transform="rotate(-90 210.2 129.9)">HSLIH</text>
<text x="212.8" y="129.9" transform="rotate(-90 212.8 129.9)">HSLIL</text>
<text x="215.3" y="129.9" transform="rotate(-90 215.3 129.9)">SYNC</text>
<text x="217.9" y="129.9" transform="rotate(-90 217.9 129.9)">SR1</text>
<text x="220.4" y="129.9" transform="rotate(-90 220.4 129.9)">SR3</text>
<text x="222.9" y="129.9" transform="rotate(-90 222.9 129.9)">SR5</text>
<text x="202.6" y="134.8" transform="rotate(-90 202.6 134.8)">VCC</text>
<text x="62.3" y="143.4">VCC</text>
<text x="180.2" y="140.8">E-S 100uF 25V 6.3x5.4</text>
<text x="234.8" y="142.1">Header-D-M 2x11P</text>
<text x="54" y="155.8" transform="rotate(-90 54 155.8)">VCC3V3</text>
<text x="111.1" y="152.3">VCC3V3</text>
<text x="200.1" y="157.6" transform="rotate(-90 200.1 157.6)">VCC</text>
<text x="210.2" y="160.3" transform="rotate(-90 210.2 160.3)">GPIN1</text>
<text x="212.8" y="160.3" transform="rotate(-90 212.8 160.3)">GPIN0</text>
<text x="215.3" y="160.3" transform="rotate(-90 215.3 160.3)">RX</text>
<text x="217.9" y="160.3" transform="rotate(-90 217.9 160.3)">SR0</text>
<text x="220.4" y="160.3" transform="rotate(-90 220.4 160.3)">SR2</text>
<text x="222.9" y="160.3" transform="rotate(-90 222.9 160.3)">SR4</text>
<text x="225.5" y="160.3" transform="rotate(-90 225.5 160.3)">SR6</text>
<text x="95.1" y="165">LMV321</text>
<text x="128.1" y="167.5">SYNC</text>
<text x="51.5" y="169.8" transform="rotate(-90 51.5 169.8)">VCC3V3</text>
<text x="75.6" y="192.1" transform="rotate(-90 75.6 192.1)">R0</text>
<text x="78.2" y="192.1" transform="rotate(-90 78.2 192.1)">R1</text>
<text x="80.7" y="192.1" transform="rotate(-90 80.7 192.1)">R2</text>
<text x="83.2" y="192.1" transform="rotate(-90 83.2 192.1)">R3</text>
<text x="85.8" y="192.1" transform="rotate(-90 85.8 192.1)">R4</text>
<text x="88.3" y="192.1" transform="rotate(-90 88.3 192.1)">R5</text>
<text x="90.9" y="192.1" transform="rotate(-90 90.9 192.1)">R6</text>
<text x="92.6" y="204.3">Header-D-M 1x7P</text>
</g>
<g font-size="2.2" fill="#000080">
<text x="149.7" y="22.7">R4</text>
<text x="133.2" y="26.5">R11</text>
<text x="149.7" y="27.8">10K</text>
<text x="181.5" y="27.8">R12</text>
<text x="198" y="24">R5</text>
<text x="198" y="29.1">10K</text>
<text x="222.1" y="27.8">R13</text>
<text x="238.6" y="24">R6</text>
<text x="238.6" y="29.1">10K</text>
<text x="278" y="27.8">R7</text>
<text x="95.1" y="31.6">P1</text>
<text x="133.2" y="31.6">1K</text>
<text x="148.5" y="30.4">Q2</text>
<text x="161.2" y="30.4">Q1</text>
<text x="181.5" y="32.9">1K</text>
<text x="196.7" y="31.6">Q4</text>
<text x="209.4" y="31.6">Q3</text>
<text x="222.1" y="32.9">1K</text>
<text x="237.4" y="31.6">Q6</text>
<text x="250.1" y="31.6">Q5</text>
<text x="261.5" y="31.6">R14</text>
<text x="276.7" y="35.4">Q8</text>
<text x="278" y="32.9">10K</text>
<text x="289.4" y="35.4">Q7</text>
<text x="95.1" y="36.7">Header-D-M 1x15P</text>
<text x="147.2" y="38">S8050</text>
<text x="195.5" y="39.2">S8050</text>
<text x="236.1" y="39.2">S8050</text>
<text x="261.5" y="36.7">1K</text>
<text x="275.5" y="43.1">S8050</text>
<text x="173.9" y="69.7">R8</text>
<text x="233.6" y="69.7">R9</text>
<text x="157.4" y="73.5">R15</text>
<text x="172.6" y="77.3">Q10</text>
<text x="173.9" y="74.8">10K</text>
<text x="185.3" y="77.3">Q9</text>
<text x="217" y="73.5">R16</text>
<text x="232.3" y="77.3">Q12</text>
<text x="233.6" y="74.8">10K</text>
<text x="245" y="77.3">Q11</text>
<text x="262.8" y="77.3">R17</text>
<text x="279.3" y="73.5">R10</text>
<text x="38" y="83.7">4.7uF</text>
<text x="44.3" y="78.6">C1</text>
<text x="50.7" y="78.6">C2</text>
<text x="91.3" y="78.6">R1</text>
<text x="96.4" y="82.4">3.3K</text>
<text x="112.9" y="78.6">R2</text>
<text x="118" y="82.4">3.3K</text>
<text x="157.4" y="78.6">1K</text>
<text x="217" y="78.6">1K</text>
<text x="262.8" y="82.4">1K</text>
<text x="278" y="81.2">Q14</text>
<text x="279.3" y="78.6">10K</text>
<text x="290.7" y="81.2">Q13</text>
<text x="49.4" y="85">100nF</text>
<text x="67.2" y="86.2">U1</text>
<text x="171.3" y="85">S8050</text>
<text x="231" y="85">S8050</text>
<text x="276.7" y="88.8">S8050</text>
<text x="36.7" y="95.1">R18</text>
<text x="116.5" y="94.9">1K</text>
<text x="116.7" y="90">R3</text>
<text x="41.8" y="98.9">4.7K</text>
<text x="111.6" y="112.9">470nF</text>
<text x="112.9" y="109.1">C3</text>
<text x="125.6" y="109.1">C4</text>
<text x="124.3" y="114.2">470nF</text>
<text x="180.2" y="138.3">C7</text>
<text x="234.8" y="139.6">P3</text>
<text x="67.2" y="149.7">R20</text>
<text x="72" y="149.5">100R</text>
<text x="72.3" y="144.7">R19</text>
<text x="88.8" y="144.7">C5</text>
<text x="88.8" y="149.7">100nF</text>
<text x="180.2" y="145.9">100uF</text>
<text x="234.8" y="144.7">Header-D-M 2x11P</text>
<text x="55.8" y="154.8">100K</text>
<text x="60.8" y="153.5">R21</text>
<text x="66.9" y="154.6">100K</text>
<text x="95.1" y="152.3">U2</text>
<text x="116.7" y="154.8">100nF</text>
<text x="124.3" y="153.5">C6</text>
<text x="67.2" y="158.6">R22</text>
<text x="65.9" y="163.7">R24100K</text>
<text x="120.3" y="163.5">10K R23</text>
<text x="65.9" y="168.8">100K</text>
<text x="226.4" y="196.7">驱动板</text>
<text x="92.6" y="201.8">P2</text>
<text x="224" y="201.8">2026-04-05</text>
<text x="276.2" y="201.8">21:30:21</text>
<text x="92.6" y="206.9">Header-D-M 1x7P</text>
<text x="219" y="206.9">1</text>
<text x="269.8" y="206.9">1</text>
</g>
<g font-size="2.2">
<text x="56.6" y="35.1" transform="rotate(-90 56.6 35.1)">1</text>
<text x="59.1" y="35.1" transform="rotate(-90 59.1 35.1)">2</text>
<text x="61.7" y="35.1" transform="rotate(-90 61.7 35.1)">3</text>
<text x="64.2" y="35.1" transform="rotate(-90 64.2 35.1)">4</text>
<text x="66.7" y="35.1" transform="rotate(-90 66.7 35.1)">5</text>
<text x="69.3" y="35.1" transform="rotate(-90 69.3 35.1)">6</text>
<text x="71.8" y="35.1" transform="rotate(-90 71.8 35.1)">7</text>
<text x="74.4" y="35.1" transform="rotate(-90 74.4 35.1)">8</text>
<text x="76.9" y="35.1" transform="rotate(-90 76.9 35.1)">9</text>
<text x="79.4" y="35.1" transform="rotate(-90 79.4 35.1)">10</text>
<text x="82" y="35.1" transform="rotate(-90 82 35.1)">11</text>
<text x="84.5" y="35.1" transform="rotate(-90 84.5 35.1)">12</text>
<text x="87.1" y="35.1" transform="rotate(-90 87.1 35.1)">13</text>
<text x="89.6" y="35.1" transform="rotate(-90 89.6 35.1)">14</text>
<text x="92.1" y="35.1" transform="rotate(-90 92.1 35.1)">15</text>
<text x="64.7" y="88.8">1</text>
<text x="93.9" y="88.8">24</text>
<text x="64.7" y="91.3">2</text>
<text x="64.7" y="93.9">3</text>
<text x="69.2" y="92.6">GPIN0</text>
<text x="69.2" y="95.1">GPIN1</text>
<text x="69.2" y="90">VDD</text>
<text x="84" y="90">HSLIH</text>
<text x="84.3" y="92.6">HSLIL</text>
<text x="85.6" y="95.1">GND</text>
<text x="93.9" y="93.9">22</text>
<text x="93.9" y="91.3">23</text>
<text x="64.7" y="96.4">4</text>
<text x="64.7" y="98.9">5</text>
<text x="64.7" y="101.5">6</text>
<text x="69.2" y="97.7">VLED</text>
<text x="69.2" y="100.2">OUT0 OUT15/ERRN</text>
<text x="87.6" y="97.7">VS</text>
<text x="93.9" y="101.5">19</text>
<text x="93.9" y="98.9">20</text>
<text x="93.9" y="96.4">21</text>
<text x="64.7" y="104">7</text>
<text x="64.7" y="106.6">8</text>
<text x="69.2" y="102.7">OUT1</text>
<text x="69.2" y="105.3">OUT2</text>
<text x="69.2" y="107.8">OUT3</text>
<text x="83.3" y="107.8">OUT12</text>
<text x="83.3" y="105.3">OUT13</text>
<text x="83.3" y="102.7">OUT14</text>
<text x="93.9" y="106.6">17</text>
<text x="93.9" y="104">18</text>
<text x="63.4" y="111.6">10</text>
<text x="64.7" y="109.1">9</text>
<text x="69.2" y="110.4">OUT4</text>
<text x="69.2" y="112.9">OUT5</text>
<text x="83.3" y="112.9">OUT10</text>
<text x="83.3" y="110.4">OUT11</text>
<text x="93.9" y="111.6">15</text>
<text x="93.9" y="109.1">16</text>
<text x="63.4" y="114.2">11</text>
<text x="63.4" y="116.7">12</text>
<text x="69.2" y="115.4">OUT6</text>
<text x="69.2" y="118">OUT7</text>
<text x="80.7" y="117.7" transform="rotate(-90 80.7 117.7)">EP</text>
<text x="84.6" y="118">OUT8</text>
<text x="84.6" y="115.4">OUT9</text>
<text x="93.9" y="116.7">13</text>
<text x="93.9" y="114.2">14</text>
<text x="79.4" y="122.2" transform="rotate(-90 79.4 122.2)">0</text>
<text x="206.4" y="140.8" transform="rotate(-90 206.4 140.8)">1</text>
<text x="209" y="140.8" transform="rotate(-90 209 140.8)">3</text>
<text x="211.5" y="140.8" transform="rotate(-90 211.5 140.8)">5</text>
<text x="214.1" y="140.8" transform="rotate(-90 214.1 140.8)">7</text>
<text x="216.6" y="140.8" transform="rotate(-90 216.6 140.8)">9</text>
<text x="219.1" y="142" transform="rotate(-90 219.1 142)">11</text>
<text x="221.7" y="142" transform="rotate(-90 221.7 142)">13</text>
<text x="224.2" y="142" transform="rotate(-90 224.2 142)">15</text>
<text x="226.8" y="142" transform="rotate(-90 226.8 142)">17</text>
<text x="229.3" y="142" transform="rotate(-90 229.3 142)">19</text>
<text x="231.8" y="142" transform="rotate(-90 231.8 142)">21</text>
<text x="206.4" y="145.6" transform="rotate(-90 206.4 145.6)">2</text>
<text x="209" y="145.6" transform="rotate(-90 209 145.6)">4</text>
<text x="211.5" y="145.6" transform="rotate(-90 211.5 145.6)">6</text>
<text x="214.1" y="145.6" transform="rotate(-90 214.1 145.6)">8</text>
<text x="216.6" y="145.6" transform="rotate(-90 216.6 145.6)">10</text>
<text x="219.1" y="145.6" transform="rotate(-90 219.1 145.6)">12</text>
<text x="221.7" y="145.6" transform="rotate(-90 221.7 145.6)">14</text>
<text x="224.2" y="145.6" transform="rotate(-90 224.2 145.6)">16</text>
<text x="226.8" y="145.6" transform="rotate(-90 226.8 145.6)">18</text>
<text x="229.3" y="145.6" transform="rotate(-90 229.3 145.6)">20</text>
<text x="231.8" y="145.6" transform="rotate(-90 231.8 145.6)">22</text>
<text x="92.6" y="154.8">1</text>
<text x="111.6" y="154.8">5</text>
<text x="92.6" y="157.4">2</text>
<text x="92.6" y="159.9">3</text>
<text x="97.2" y="156.1">IN+</text>
<text x="97.2" y="158.6">GND</text>
<text x="97.2" y="161.2">IN-</text>
<text x="103.6" y="161.2">OUT</text>
<text x="103.6" y="156.1">VCC</text>
<text x="111.6" y="159.9">4</text>
<text x="74.4" y="203" transform="rotate(-90 74.4 203)">1</text>
<text x="76.9" y="203" transform="rotate(-90 76.9 203)">2</text>
<text x="79.4" y="203" transform="rotate(-90 79.4 203)">3</text>
<text x="82" y="203" transform="rotate(-90 82 203)">4</text>
<text x="84.5" y="203" transform="rotate(-90 84.5 203)">5</text>
<text x="87.1" y="203" transform="rotate(-90 87.1 203)">6</text>
<text x="89.6" y="203" transform="rotate(-90 89.6 203)">7</text>
</g>
<text font-size="1.3" fill="#000080" x="180.2" y="143.4">25V</text>
</svg>
